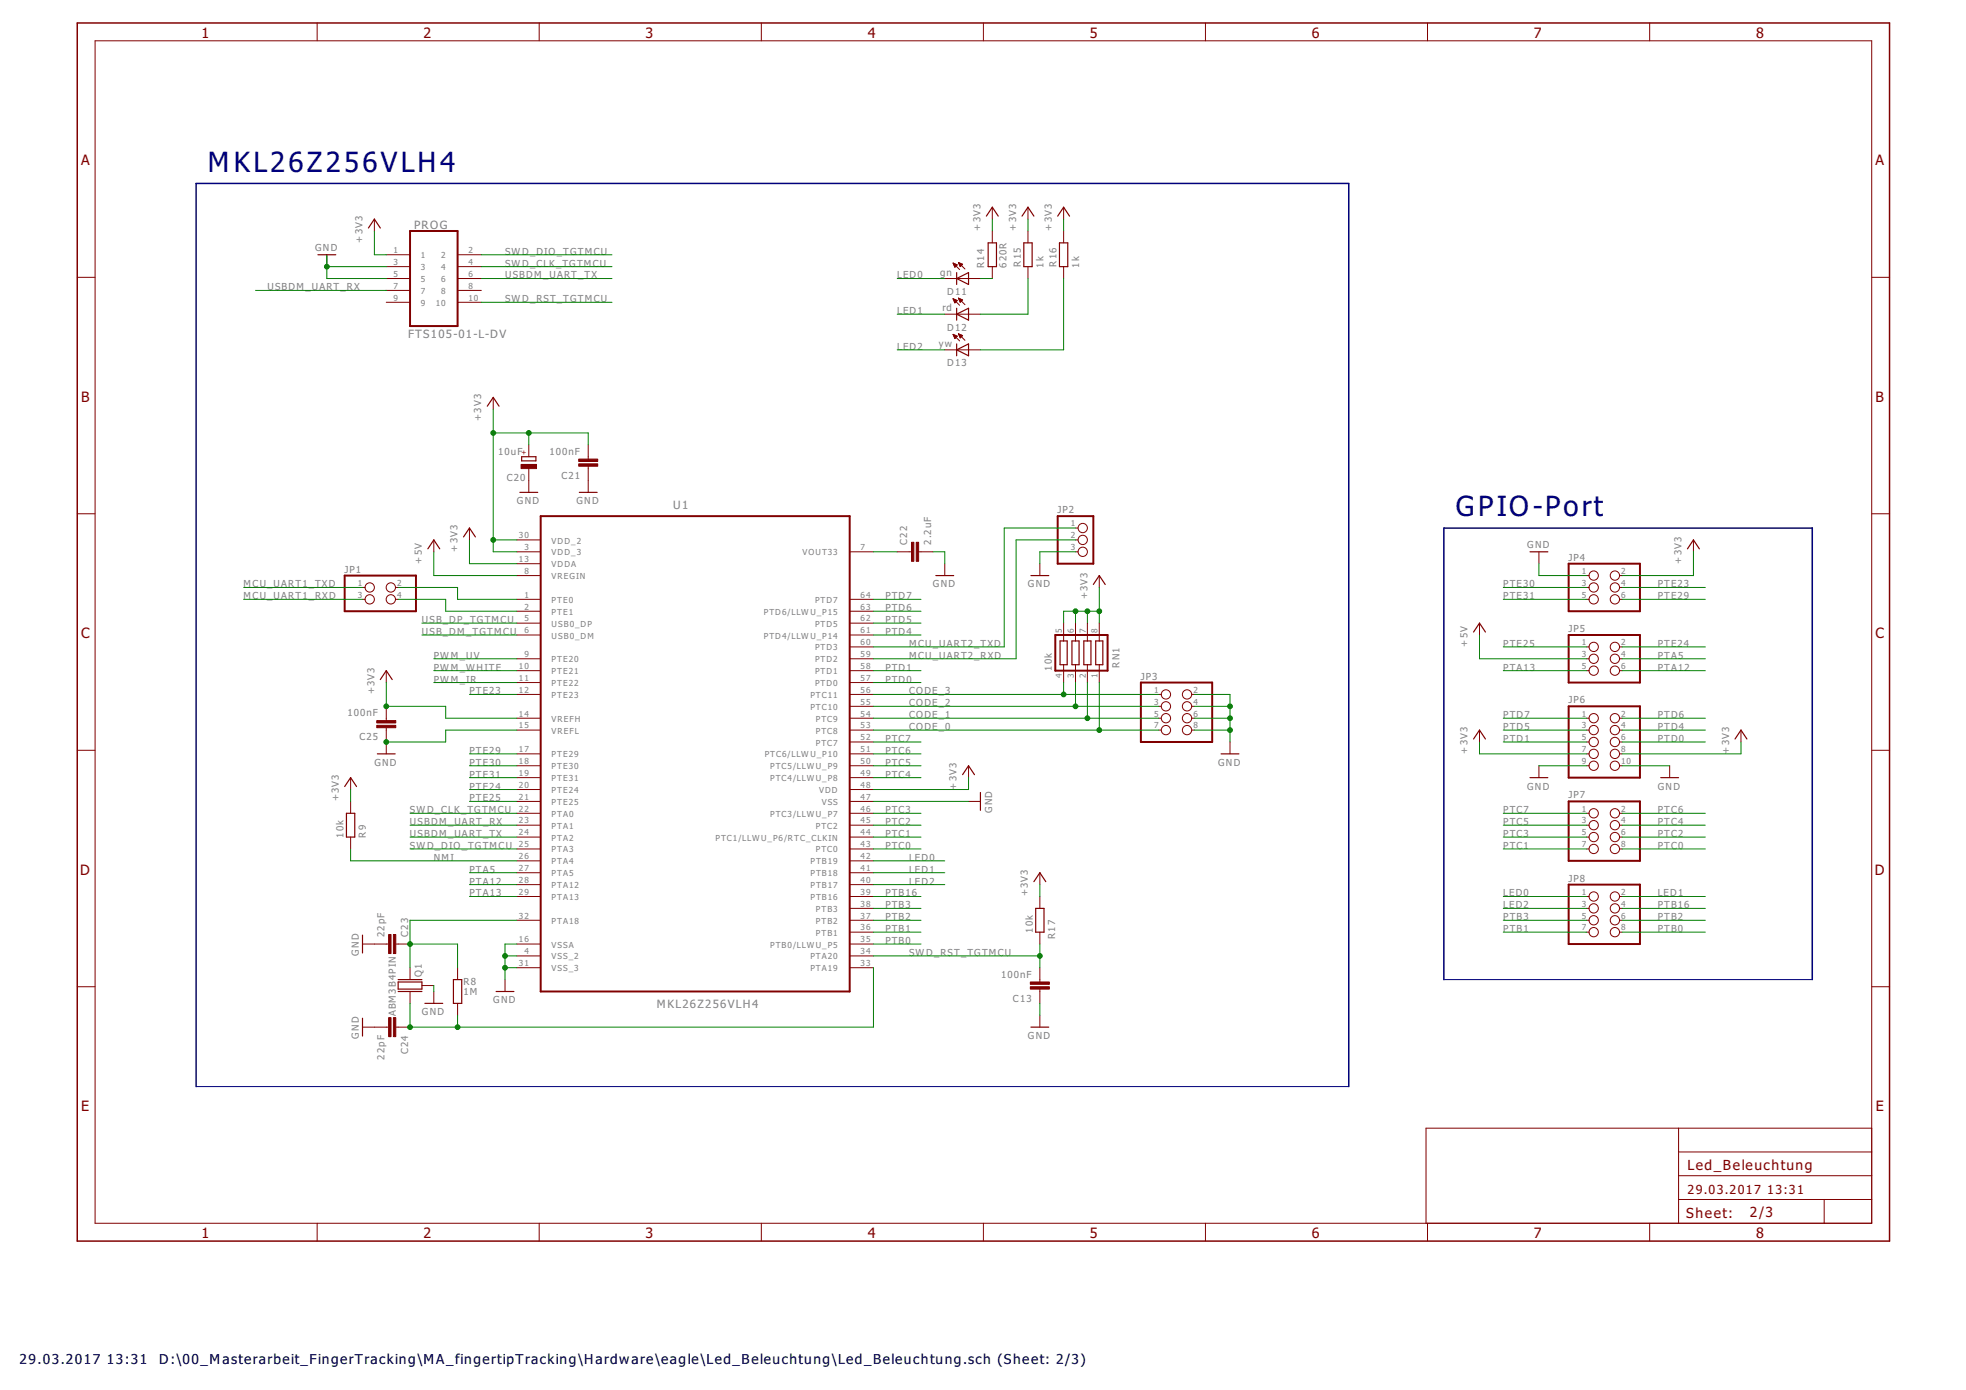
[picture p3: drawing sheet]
<svg xmlns="http://www.w3.org/2000/svg" width="420mm" height="297mm" viewBox="0 0 420 297" stroke-linecap="round" stroke-linejoin="round" font-family="sans-serif">
<path d="M87.6 49.4h10.2v20.3h-10.2zM115.5 110.3h66.1v101.6h-66.1zM226 110.3h7.7v10.2h-7.7zM73.7 123h15.2v7.6h-15.2zM225.5 135.7h11.2v7.6h-11.2zM335.2 120.5h15.3v10.1h-15.3zM335.2 135.7h15.3v10.2h-15.3zM243.8 145.9h15.3v12.7h-15.3zM335.2 150.9h15.3v15.3h-15.3zM335.2 171.3h15.3v12.7h-15.3zM335.2 189h15.3v12.7h-15.3z" fill="none" stroke="#800000" stroke-width=".42"/>
<g fill="none" stroke="#800000" stroke-width=".21">
<path d="M20.3 8.7h379.7v252.7h-379.7zM67.8 4.9v3.8M115.2 4.9v3.8M162.7 4.9v3.8M210.2 4.9v3.8M257.6 4.9v3.8M305.1 4.9v3.8M352.6 4.9v3.8M16.5 59.3h3.8M69.8 54.4v2.6M80 46.8v2.6M82.5 59.5h5.1"/>
<path d="M82.5 54.4h5.1M82.5 57h5.1M97.8 59.5h5.1M97.8 54.4h5.1M97.8 57h5.1M201.9 59.5h7.6M203.7 56.2l1.4 1.4M203.7 56.2l.9 .4-.5 .5zM203.7 56.3h.2M203.8 56.4h.4M203.8 56.5h.6M203.9 56.7h.6"/>
<path d="M203.9 56.8h.5M204 56.9h.3M204 57h.2M204.8 56.1l1.4 1.4M204.8 56.1l.9 .4-.5 .5zM204.9 56.2h.1M204.9 56.3h.4M205 56.4h.6M205 56.5h.7M205.1 56.7h.4M205.1 56.8h.3M205.2 56.9h.1"/>
<path d="M212.1 44.3v2.5M212.1 49.4v2.5M212.1 57v2.5M219.7 44.3v2.5M219.7 49.4v2.5M219.7 57v2.5M227.3 44.3v2.5M227.3 49.4v2.5M227.3 57v2.5M400 59.3h3.8M82.5 62.1h5.1M82.5 64.6h5.1"/>
<path d="M97.8 62.1h5.1M97.8 64.6h5.1M201.9 67.1h7.6M201.9 74.8h7.6M203.7 63.8l1.4 1.4M203.7 63.8l.9 .4-.5 .5zM203.7 71.5l1.4 1.4M203.7 71.5l.9 .3M203.7 71.5l.4 .8M203.7 63.9h.1M203.7 71.5h.1M203.8 71.6h.3"/>
<path d="M203.8 64h.3M203.8 64.1h.6M203.8 71.7h.5M203.9 71.9h.7M203.9 64.3h.6M203.9 64.4h.5M203.9 72h.5M204 64.5h.3M204 72.1h.3M204 72.2h.2M204 64.6h.2M204.1 72.3h.1"/>
<path d="M204.6 71.8l-.5 .5M204.8 63.7l1.4 1.4M204.8 63.7l.9 .4M204.8 63.7l.4 .9 .5-.5M204.8 71.3l1.4 1.4M204.8 71.3l.9 .4-.5 .5zM204.9 63.8h.1M204.9 71.4h.1M204.9 71.5h.3M204.9 63.9h.4M205 64h.5M205 71.6h.5"/>
<path d="M205 71.7h.7M205 64.1h.7M205.1 64.3h.4M205.1 71.9h.5M205.1 72h.3M205.1 64.4h.3M205.2 64.5h.1M205.2 72.1h.1M105.4 84.9v2.5M113 95.1v2.5M125.7 95.1v3M125.7 99.6v5.6"/>
<path d="M16.5 109.8h3.8M92.7 115.4v2.5M100.3 112.8v2.6M110.5 115.4h5M110.5 117.9h5M113 100.1v5.1M181.6 117.9h5.1M191.7 117.9h3.1M196.3 117.9h3.1M229.8 115.4h.6M229.8 117.9h.6M229.8 112.8h.6"/>
<path d="M328.9 117.9v2.6M361.9 115.4v2.5M400 109.8h3.8M77.5 128.1h.5M77.5 125.5h.5M84.5 128.1h.6M84.5 125.5h.6M110.5 135.7h5M110.5 133.2h5M110.5 130.6h5M110.5 128.1h5M110.5 120.5h5"/>
<path d="M110.5 123h5M181.6 138.2h5.1M181.6 135.7h5.1M181.6 133.2h5.1M181.6 130.6h5.1M181.6 128.1h5.1M201.9 120.5v2.5M222.2 120.5v2.5M227.3 133.2v3.8M229.8 133.2v3.8M232.4 133.2v3.8M234.9 123v2.5"/>
<path d="M234.9 133.2v3.8M316.2 133.2v2.5M339 138.2h.6M339 128.1h.6M339 123h.6M339 125.5h.6M346.1 138.2h.6M346.1 128.1h.6M346.1 123h.6M346.1 125.5h.6M82.5 143.3v2.6M82.5 150.9v3.1"/>
<path d="M82.5 155.5v5.6M110.5 156h5M110.5 153.5h5M110.5 148.4h5M110.5 145.9h5M110.5 143.3h5M110.5 140.8h5M181.6 158.6h5.1M181.6 156h5.1M181.6 153.5h5.1M181.6 150.9h5.1M181.6 148.4h5.1"/>
<path d="M181.6 145.9h5.1M181.6 143.3h5.1M181.6 140.8h5.1M227.3 142v3.9M229.8 142v3.9M232.4 142v3.9M234.9 142v3.9M247.6 156h.6M247.6 153.5h.6M247.6 150.9h.6M247.6 148.4h.6M254.7 156h.5"/>
<path d="M254.7 153.5h.5M254.7 150.9h.5M254.7 148.4h.5M262.9 158.6v2.5M316.2 156v2.6M339 158.6h.6M339 156h.6M339 153.5h.6M339 143.3h.6M339 140.8h.6M346.1 158.6h.6M346.1 156h.6"/>
<path d="M346.1 153.5h.6M346.1 143.3h.6M346.1 140.8h.6M372.1 156v2.6M16.5 160.3h3.8M74.9 166.2v2.5M74.9 171.3v2.5M74.9 178.9v2.5M110.5 173.8h5M110.5 176.3h5M110.5 178.9h5M110.5 166.2h5"/>
<path d="M110.5 163.6h5M110.5 161.1h5M110.5 168.7h5M110.5 171.3h5M181.6 173.8h5.1M181.6 176.3h5.1M181.6 178.9h5.1M181.6 166.2h5.1M181.6 163.6h5.1M181.6 161.1h5.1M181.6 168.7h5.1M181.6 171.3h5.1"/>
<path d="M207 171.3h2.5M207 163.6v2.6M328.9 163.6v2.6M339 173.8h.6M339 176.3h.6M339 178.9h.6M339 163.6h.6M339 161.1h.6M346.1 173.8h.6M346.1 176.3h.6M346.1 178.9h.6M346.1 163.6h.6"/>
<path d="M346.1 161.1h.6M356.8 163.6v2.6M400 160.3h3.8M110.5 181.4h5M110.5 184h5M110.5 186.5h5M110.5 189h5M110.5 191.6h5M110.5 196.7h5M181.6 181.4h5.1M181.6 184h5.1M181.6 186.5h5.1"/>
<path d="M181.6 189h5.1M181.6 191.6h5.1M181.6 196.7h5.1M181.6 199.2h5.1M181.6 194.1h5.1M222.2 186.5v2.5M222.2 191.6v2.5M222.2 199.2v2.5M339 181.4h.6M339 191.6h.6M339 196.7h.6M339 199.2h.6"/>
<path d="M339 194.1h.6M346.1 181.4h.6M346.1 191.6h.6M346.1 196.7h.6M346.1 199.2h.6M346.1 194.1h.6M16.5 210.9h3.8M77.5 201.7h5.6M77.5 219.5h5.6M84.6 201.7h3M84.6 219.5h3M87.6 206.8v2.5"/>
<path d="M87.6 211.9v2.5M90.2 210.6h2.5M92.7 211.9v2.5M97.8 206.8v2.5M97.8 214.4v2.6M107.9 209.3v2.6M110.5 206.8h5M110.5 204.3h5M110.5 201.7h5M181.6 206.8h5.1M181.6 204.3h5.1M181.6 201.7h5.1"/>
<path d="M222.2 206.8v3M222.2 211.4v3M222.2 217v2.5M400 210.9h3.8M358.7 256.3h41.3M358.7 241.1v20.3M358.7 251.2h41.3M358.7 246.2h41.3M389.8 256.3v5.1M400 241.1h-95.2v20.3M67.8 261.4v3.8M115.2 261.4v3.8"/>
<path d="M162.7 261.4v3.8M210.2 261.4v3.8M257.6 261.4v3.8M305.1 261.4v3.8M352.6 261.4v3.8"/>
<circle cx="231.4" cy="112.8" r=".99"/>
<circle cx="231.4" cy="117.9" r=".99"/>
<circle cx="231.4" cy="115.4" r=".99"/>
<circle cx="79" cy="128.1" r=".99"/>
<circle cx="79" cy="125.5" r=".99"/>
<circle cx="83.5" cy="128.1" r=".99"/>
<circle cx="83.5" cy="125.5" r=".99"/>
<circle cx="340.6" cy="125.5" r=".99"/>
<circle cx="340.6" cy="128.1" r=".99"/>
<circle cx="340.6" cy="138.2" r=".99"/>
<circle cx="340.6" cy="123" r=".99"/>
<circle cx="345.1" cy="128.1" r=".99"/>
<circle cx="345.1" cy="138.2" r=".99"/>
<circle cx="345.1" cy="125.5" r=".99"/>
<circle cx="345.1" cy="123" r=".99"/>
<circle cx="249.2" cy="150.9" r=".99"/>
<circle cx="249.2" cy="153.5" r=".99"/>
<circle cx="249.2" cy="148.4" r=".99"/>
<circle cx="249.2" cy="156" r=".99"/>
<circle cx="253.7" cy="156" r=".99"/>
<circle cx="253.7" cy="148.4" r=".99"/>
<circle cx="253.7" cy="153.5" r=".99"/>
<circle cx="253.7" cy="150.9" r=".99"/>
<circle cx="340.6" cy="153.5" r=".99"/>
<circle cx="340.6" cy="156" r=".99"/>
<circle cx="340.6" cy="143.3" r=".99"/>
<circle cx="340.6" cy="140.8" r=".99"/>
<circle cx="340.6" cy="158.6" r=".99"/>
<circle cx="345.1" cy="156" r=".99"/>
<circle cx="345.1" cy="153.5" r=".99"/>
<circle cx="345.1" cy="140.8" r=".99"/>
<circle cx="345.1" cy="143.3" r=".99"/>
<circle cx="345.1" cy="158.6" r=".99"/>
<circle cx="340.6" cy="161.1" r=".99"/>
<circle cx="340.6" cy="163.6" r=".99"/>
<circle cx="340.6" cy="173.8" r=".99"/>
<circle cx="340.6" cy="176.3" r=".99"/>
<circle cx="340.6" cy="178.9" r=".99"/>
<circle cx="345.1" cy="161.1" r=".99"/>
<circle cx="345.1" cy="163.6" r=".99"/>
<circle cx="345.1" cy="173.8" r=".99"/>
<circle cx="345.1" cy="176.3" r=".99"/>
<circle cx="345.1" cy="178.9" r=".99"/>
<circle cx="340.6" cy="196.7" r=".99"/>
<circle cx="340.6" cy="199.2" r=".99"/>
<circle cx="340.6" cy="181.4" r=".99"/>
<circle cx="340.6" cy="194.1" r=".99"/>
<circle cx="340.6" cy="191.6" r=".99"/>
<circle cx="345.1" cy="196.7" r=".99"/>
<circle cx="345.1" cy="199.2" r=".99"/>
<circle cx="345.1" cy="181.4" r=".99"/>
<circle cx="345.1" cy="191.6" r=".99"/>
<circle cx="345.1" cy="194.1" r=".99"/>
</g>
<g fill="none" stroke="#800000" stroke-width=".25">
<path d="M67.9 54.4h3.9M78.7 48.7l1.3-1.9 1.3 1.9M204.4 59.5l2.6-1.2v2.5zM204.4 58.3v2.5M210.8 46.2l1.3-1.9 1.2 1.9M211.2 51.9h1.8v5.1h-1.8zM218.4 46.2l1.3-1.9 1.3 1.9M218.8 51.9h1.8v5.1h-1.8zM226 46.2l1.3-1.9 1.3 1.9M226.4 51.9h1.8v5.1h-1.8zM204.4 65.9v2.5M204.4 73.5v2.5"/>
<path d="M204.4 67.1l2.6-1.2v2.5zM204.4 74.8l2.6-1.3v2.5zM104.1 86.8l1.3-1.9 1.3 1.9M111.5 97.6h3v.9h-3zM91.4 117.3l1.3-1.9 1.3 1.9M99.1 114.7l1.2-1.9 1.3 1.9M111.1 105.2h3.8M123.8 105.2h3.8M327 117.9h3.8M360.6 117.3l1.3-1.9 1.3 1.9M200 123h3.8M220.3 123h3.8"/>
<path d="M226.5 137h1.6v5h-1.6zM229.1 137h1.5v5h-1.5zM231.6 137h1.6v5h-1.6zM233.7 124.9l1.2-1.9 1.3 1.9M234.2 137h1.5v5h-1.5zM314.9 135.1l1.3-1.9 1.3 1.9M81.3 145.2l1.2-1.9 1.3 1.9M314.9 157.9l1.3-1.9 1.3 1.9M370.8 157.9l1.3-1.9 1.2 1.9M73.7 168.1l1.2-1.9 1.3 1.9M74 173.8h1.8v5.1h-1.8zM80.6 161.1h3.9"/>
<path d="M205.7 165.5l1.3-1.9 1.3 1.9M209.5 169.4v3.8M261 161.1h3.8M327 166.2h3.8M354.9 166.2h3.8M77.5 199.8v3.8M221 188.4l1.2-1.9 1.3 1.9M221.3 194.1h1.8v5.1h-1.8zM77.5 217.6v3.8M85.1 209.8h5.1v1.6h-5.1zM85.1 211.9h5.1M85.1 209.3h5.1"/>
<path d="M90.8 214.4h3.8M96.9 209.3h1.8v5.1h-1.8zM106 211.9h3.8M220.3 219.5h3.8"/>
</g>
<g fill="#800000" stroke="#800000" stroke-width=".21">
<path d="M83.1 199.7h.5v4.1h-.5z"/>
<path d="M84.1 199.7h.5v4.1h-.5z"/>
<path d="M83.1 217.5h.5v4h-.5z"/>
<path d="M84.1 217.5h.5v4h-.5z"/>
<path d="M195.8 115.9h.5v4.1h-.5z"/>
<path d="M194.8 115.9h.5v4.1h-.5z"/>
<path d="M111.4 99.3h3.3v.8h-3.3z"/>
<path d="M123.7 98.1h4v.5h-4z"/>
<path d="M123.7 99.1h4v.5h-4z"/>
<path d="M80.5 154h4.1v.5h-4.1z"/>
<path d="M80.5 155h4.1v.5h-4.1z"/>
<path d="M220.2 209.8h4.1v.6h-4.1z"/>
<path d="M220.2 210.9h4.1v.5h-4.1z"/>
</g>
<path d="M16.5 4.9h387.3v260.3h-387.3z" fill="none" stroke="#800000" stroke-width=".32"/>
<g fill="none" stroke="#008000" stroke-width=".21">
<path d="M69.8 57h12.7M69.8 54.4v5.1h12.7M80 49.4v5h2.5M102.9 57h27.9M102.9 59.5h27.9M102.9 54.4h27.9M191.7 59.5h10.2M209.5 59.5h2.6M212.1 46.8v2.6M219.7 59.5v7.6h-10.2M219.7 46.8v2.6M227.3 59.5v15.3h-17.8"/>
<path d="M227.3 46.8v2.6M54.6 62.1h27.9M102.9 64.6h27.9M191.7 67.1h10.2M191.7 74.8h10.2M105.4 87.4v30.5h5.1M105.4 92.5h20.3v2.6M113 92.5v2.6M92.7 117.9v5.1h17.8M100.3 115.4v5.1h10.2M105.4 115.4h5.1M186.7 117.9h5"/>
<path d="M199.4 117.9h2.5v2.6M229.8 117.9h-7.6v2.6M229.8 115.4h-12.7v25.4h-30.4M229.8 112.8h-15.2v25.4h-27.9M361.9 117.9v5.1h-15.2M52.1 128.1h25.4M52.1 125.5h25.4M85.1 128.1h10.1v2.5h15.3M85.1 125.5h12.7v2.6h12.7M90.2 135.7h20.3M90.2 133.2h20.3M186.7 135.7h10.1"/>
<path d="M186.7 133.2h10.1M186.7 128.1h10.1M186.7 130.6h10.1M229.8 130.6v2.6M232.4 130.6v2.6M234.9 130.6h-7.6v2.6M234.9 125.5v7.7M316.2 135.7v5.1h22.8M321.3 128.1h17.7M321.3 125.5h17.7M321.3 138.2h17.7M328.9 120.5v2.5h10.1"/>
<path d="M346.7 128.1h17.7M346.7 125.5h17.7M346.7 138.2h17.7M82.5 145.9v5h12.7v2.6h15.3M92.7 143.3h17.8M92.7 145.9h17.8M92.7 140.8h17.8M100.3 148.4h10.2M110.5 156h-15.3v2.6h-12.7M186.7 156h60.9M186.7 158.6h10.1M186.7 153.5h60.9"/>
<path d="M186.7 150.9h60.9M186.7 148.4h60.9M186.7 143.3h10.1M186.7 145.9h10.1M227.3 145.9v2.5M229.8 145.9v5M232.4 145.9v7.6M234.9 145.9v10.1M255.2 156h7.7M255.2 148.4h7.7v10.2M255.2 153.5h7.7M255.2 150.9h7.7"/>
<path d="M316.2 158.6v2.5h22.8M321.3 156h17.7M321.3 158.6h17.7M321.3 153.5h17.7M321.3 143.3h17.7M346.7 156h17.7M346.7 158.6h17.7M346.7 153.5h17.7M346.7 143.3h17.7M346.7 140.8h17.7M372.1 158.6v2.5h-25.4M74.9 168.7v2.6"/>
<path d="M87.6 178.9h22.9M87.6 176.3h22.9M87.6 173.8h22.9M100.3 171.3h10.2M100.3 163.6h10.2M100.3 161.1h10.2M100.3 166.2h10.2M100.3 168.7h10.2M186.7 171.3h20.3M186.7 163.6h10.1M186.7 178.9h10.1M186.7 176.3h10.1"/>
<path d="M186.7 173.8h10.1M186.7 161.1h10.1M186.7 166.2h10.1M207 166.2v2.5h-20.3M321.3 178.9h17.7M321.3 176.3h17.7M321.3 173.8h17.7M328.9 163.6h10.1M346.7 163.6h10.1M346.7 178.9h17.7M346.7 176.3h17.7M346.7 173.8h17.7"/>
<path d="M74.9 181.4v2.6h35.6M87.6 181.4h22.9M100.3 191.6h10.2M100.3 186.5h10.2M100.3 189h10.2M110.5 196.7h-22.9v10.1M186.7 196.7h10.1M186.7 181.4h10.1M186.7 184h15.2M186.7 191.6h10.1M186.7 186.5h15.2M186.7 189h15.2"/>
<path d="M186.7 194.1h10.1M186.7 199.2h10.1M222.2 189v2.6M321.3 196.7h17.7M321.3 181.4h17.7M321.3 191.6h17.7M321.3 194.1h17.7M321.3 199.2h17.7M346.7 196.7h17.7M346.7 181.4h17.7M346.7 191.6h17.7M346.7 194.1h17.7"/>
<path d="M346.7 199.2h17.7M87.6 201.7h10.2v5.1M92.7 210.6v1.3M97.8 217v2.5M107.9 204.3h2.6M107.9 206.8h2.6M110.5 201.7h-2.6v7.6M186.7 201.7h10.1M186.7 204.3h35.5M186.7 206.8v12.7h-99.1v-5.1M222.2 201.7v5.1M222.2 214.4v2.6"/>
</g>
<g fill="#008000" stroke="#008000" stroke-width=".21">
<circle cx="69.8" cy="57" r=".51"/>
<circle cx="107.9" cy="204.3" r=".51"/>
<circle cx="107.9" cy="206.8" r=".51"/>
<circle cx="82.5" cy="158.6" r=".51"/>
<circle cx="262.9" cy="156" r=".51"/>
<circle cx="262.9" cy="153.5" r=".51"/>
<circle cx="262.9" cy="150.9" r=".51"/>
<circle cx="87.6" cy="201.7" r=".51"/>
<circle cx="87.6" cy="219.5" r=".51"/>
<circle cx="97.8" cy="219.5" r=".51"/>
<circle cx="222.2" cy="204.3" r=".51"/>
<circle cx="234.9" cy="156" r=".51"/>
<circle cx="232.4" cy="153.5" r=".51"/>
<circle cx="229.8" cy="150.9" r=".51"/>
<circle cx="227.3" cy="148.4" r=".51"/>
<circle cx="105.4" cy="115.4" r=".51"/>
<circle cx="105.4" cy="92.5" r=".51"/>
<circle cx="113" cy="92.5" r=".51"/>
<circle cx="82.5" cy="150.9" r=".51"/>
<circle cx="229.8" cy="130.6" r=".51"/>
<circle cx="232.4" cy="130.6" r=".51"/>
<circle cx="234.9" cy="130.6" r=".51"/>
</g>
<path d="M308.6 209.3v-96.5h78.7v96.5M41.9 232.2v-193h246.3v193" fill="none" stroke="#000080" stroke-width=".32"/>
<path d="M308.6 209.3h78.7M41.9 232.2h246.3" fill="none" stroke="#000080" stroke-width=".21"/>
<g font-size="7.2" fill="#000080">
<text x="44.4" y="36.7">MKL26Z256VLH4</text>
<text x="311.1" y="110.3">GPIO-Port</text>
</g>
<g font-size="3.7" fill="#800000">
<text x="43.1" y="8.1">1</text>
<text x="90.5" y="8.1">2</text>
<text x="138" y="8.1">3</text>
<text x="185.4" y="8.1">4</text>
<text x="232.9" y="8.1">5</text>
<text x="280.4" y="8.1">6</text>
<text x="327.8" y="8.1">7</text>
<text x="375.3" y="8.1">8</text>
<text x="17.3" y="35.3">A</text>
<text x="400.8" y="35.3">A</text>
<text x="17.3" y="85.8">B</text>
<text x="400.8" y="85.8">B</text>
<text x="17.3" y="136.4">C</text>
<text x="400.8" y="136.4">C</text>
<text x="17.2" y="186.9">D</text>
<text x="400.7" y="186.9">D</text>
<text x="17.4" y="237.4">E</text>
<text x="400.9" y="237.4">E</text>
<text x="43.1" y="264.6">1</text>
<text x="90.5" y="264.6">2</text>
<text x="138" y="264.6">3</text>
<text x="185.4" y="264.6">4</text>
<text x="232.9" y="264.6">5</text>
<text x="280.4" y="264.6">6</text>
<text x="327.8" y="264.6">7</text>
<text x="375.3" y="264.6">8</text>
</g>
<g font-size="3.6" fill="#800000">
<text x="360.6" y="250">Led_Beleuchtung</text>
<text x="360.4" y="260.3">Sheet:</text>
<text x="374" y="260.1">2/3</text>
</g>
<g font-size="3.5">
<text x="4.2" y="291.4">29.03.2017</text>
<text x="22.9" y="291.4">13:31</text>
<text x="34" y="291.4">D:\00_Masterarbeit_FingerTracking\MA_fingertipTracking\Hardware\eagle\Led_Beleuchtung\Led_Beleuchtung.sch (Sheet: 2/3)</text>
</g>
<g font-size="3.2" fill="#800000">
<text x="360.6" y="255.1">29.03.2017</text>
<text x="377.7" y="255.1">13:31</text>
</g>
<g font-size="2.9" fill="#808080">
<text x="88.5" y="48.9">PROG</text>
<text x="87.2" y="72.2">FTS105-01-L-DV</text>
<text x="143.9" y="108.8">U1</text>
<text x="140.4" y="215.5">MKL26Z256VLH4</text>
</g>
<g font-size="2.5" fill="#808080">
<text x="67.3" y="53.7">GND</text>
<text x="77.5" y="51.9" transform="rotate(-90 77.5 51.9)">+3V3</text>
<text x="209.5" y="49.4" transform="rotate(-90 209.5 49.4)">+3V3</text>
<text x="217.1" y="49.4" transform="rotate(-90 217.1 49.4)">+3V3</text>
<text x="224.8" y="49.4" transform="rotate(-90 224.8 49.4)">+3V3</text>
<text x="107.9" y="59.5">USBDM_UART_TX</text>
<text x="107.9" y="54.4">SWD_DIO_TGTMCU</text>
<text x="107.9" y="57">SWD_CLK_TGTMCU</text>
<text x="191.7" y="59.5">LED0</text>
<text x="200.9" y="58.9">gn</text>
<text x="210.3" y="57.2" transform="rotate(-90 210.3 57.2)">R14</text>
<text x="215.1" y="57.2" transform="rotate(-90 215.1 57.2)">620R</text>
<text x="218.2" y="57" transform="rotate(-90 218.2 57)">R15</text>
<text x="223" y="57.2" transform="rotate(-90 223 57.2)">1k</text>
<text x="225.8" y="57" transform="rotate(-90 225.8 57)">R16</text>
<text x="230.6" y="57.2" transform="rotate(-90 230.6 57.2)">1k</text>
<text x="57.1" y="62.1">USBDM_UART_RX</text>
<text x="107.9" y="64.6">SWD_RST_TGTMCU</text>
<text x="202.4" y="63.1">D11</text>
<text x="191.7" y="67.1">LED1</text>
<text x="201.4" y="66.5">rd</text>
<text x="202.4" y="70.7">D12</text>
<text x="191.7" y="74.8">LED2</text>
<text x="200.6" y="74.1">yw</text>
<text x="202.4" y="78.3">D13</text>
<text x="102.9" y="90" transform="rotate(-90 102.9 90)">+3V3</text>
<text x="106.5" y="97.3">10uF</text>
<text x="117.4" y="97.2">100nF</text>
<text x="108.3" y="102.7">C20</text>
<text x="110.5" y="107.8">GND</text>
<text x="120" y="102.3">C21</text>
<text x="123.2" y="107.8">GND</text>
<text x="226" y="109.7">JP2</text>
<text x="97.8" y="117.9" transform="rotate(-90 97.8 117.9)">+3V3</text>
<text x="193.9" y="116.4" transform="rotate(-90 193.9 116.4)">C22</text>
<text x="199" y="116.4" transform="rotate(-90 199 116.4)">2.2uF</text>
<text x="326.4" y="117.2">GND</text>
<text x="335.2" y="119.8">JP4</text>
<text x="52.1" y="125.5">MCU_UART1_TXD</text>
<text x="73.7" y="122.4">JP1</text>
<text x="90.2" y="120.5" transform="rotate(-90 90.2 120.5)">+5V</text>
<text x="199.4" y="125.5">GND</text>
<text x="219.7" y="125.5">GND</text>
<text x="321.3" y="125.5">PTE30</text>
<text x="354.3" y="125.5">PTE23</text>
<text x="359.4" y="120.5" transform="rotate(-90 359.4 120.5)">+3V3</text>
<text x="52.1" y="128.1">MCU_UART1_RXD</text>
<text x="189.2" y="128.1">PTD7</text>
<text x="189.2" y="130.6">PTD6</text>
<text x="232.4" y="128.1" transform="rotate(-90 232.4 128.1)">+3V3</text>
<text x="321.3" y="128.1">PTE31</text>
<text x="354.3" y="128.1">PTE29</text>
<text x="90.2" y="135.7">USB_DM_TGTMCU</text>
<text x="90.2" y="133.2">USB_DP_TGTMCU</text>
<text x="189.2" y="133.2">PTD5</text>
<text x="189.2" y="135.7">PTD4</text>
<text x="335.2" y="135.1">JP5</text>
<text x="92.7" y="140.8">PWM_UV</text>
<text x="92.7" y="143.3">PWM_WHITE</text>
<text x="189.2" y="143.3">PTD1</text>
<text x="194.3" y="140.8">MCU_UART2_RXD</text>
<text x="194.3" y="138.2">MCU_UART2_TXD</text>
<text x="224.8" y="143.3" transform="rotate(-90 224.8 143.3)">10k</text>
<text x="239.2" y="142.7" transform="rotate(-90 239.2 142.7)">RN1</text>
<text x="313.7" y="138.2" transform="rotate(-90 313.7 138.2)">+5V</text>
<text x="321.3" y="143.3">PTA13</text>
<text x="321.3" y="138.2">PTE25</text>
<text x="354.3" y="143.3">PTA12</text>
<text x="354.3" y="138.2">PTE24</text>
<text x="354.3" y="140.8">PTA5</text>
<text x="80" y="148.4" transform="rotate(-90 80 148.4)">+3V3</text>
<text x="92.7" y="145.9">PWM_IR</text>
<text x="100.3" y="148.4">PTE23</text>
<text x="189.2" y="145.9">PTD0</text>
<text x="194.3" y="148.4">CODE_3</text>
<text x="243.8" y="145.2">JP3</text>
<text x="74.2" y="153.1">100nF</text>
<text x="194.3" y="153.5">CODE_1</text>
<text x="194.3" y="150.9">CODE_2</text>
<text x="321.3" y="153.5">PTD7</text>
<text x="335.2" y="150.3">JP6</text>
<text x="354.3" y="153.5">PTD6</text>
<text x="76.8" y="158.2">C25</text>
<text x="100.3" y="161.1">PTE29</text>
<text x="189.2" y="161.1">PTC6</text>
<text x="189.2" y="158.6">PTC7</text>
<text x="194.3" y="156">CODE_0</text>
<text x="313.7" y="161.1" transform="rotate(-90 313.7 161.1)">+3V3</text>
<text x="321.3" y="158.6">PTD1</text>
<text x="321.3" y="156">PTD5</text>
<text x="354.3" y="158.6">PTD0</text>
<text x="354.3" y="156">PTD4</text>
<text x="369.5" y="161.1" transform="rotate(-90 369.5 161.1)">+3V3</text>
<text x="80" y="163.6">GND</text>
<text x="100.3" y="163.6">PTE30</text>
<text x="100.3" y="166.2">PTE31</text>
<text x="189.2" y="166.2">PTC4</text>
<text x="189.2" y="163.6">PTC5</text>
<text x="260.3" y="163.6">GND</text>
<text x="72.4" y="171.3" transform="rotate(-90 72.4 171.3)">+3V3</text>
<text x="87.6" y="173.8">SWD_CLK_TGTMCU</text>
<text x="100.3" y="168.7">PTE24</text>
<text x="100.3" y="171.3">PTE25</text>
<text x="189.2" y="173.8">PTC3</text>
<text x="204.4" y="168.7" transform="rotate(-90 204.4 168.7)">+3V3</text>
<text x="212.1" y="173.8" transform="rotate(-90 212.1 173.8)">GND</text>
<text x="321.3" y="173.8">PTC7</text>
<text x="326.4" y="168.7">GND</text>
<text x="335.2" y="170.6">JP7</text>
<text x="354.3" y="168.7">GND</text>
<text x="354.3" y="173.8">PTC6</text>
<text x="73.4" y="179" transform="rotate(-90 73.4 179)">10k</text>
<text x="78.2" y="179" transform="rotate(-90 78.2 179)">R9</text>
<text x="87.6" y="178.9">USBDM_UART_TX</text>
<text x="87.6" y="176.3">USBDM_UART_RX</text>
<text x="189.2" y="176.3">PTC2</text>
<text x="189.2" y="178.9">PTC1</text>
<text x="321.3" y="176.3">PTC5</text>
<text x="321.3" y="178.9">PTC3</text>
<text x="354.3" y="176.3">PTC4</text>
<text x="354.3" y="178.9">PTC2</text>
<text x="87.6" y="181.4">SWD_DIO_TGTMCU</text>
<text x="92.7" y="184">NMI</text>
<text x="189.2" y="181.4">PTC0</text>
<text x="194.3" y="184">LED0</text>
<text x="321.3" y="181.4">PTC1</text>
<text x="354.3" y="181.4">PTC0</text>
<text x="100.3" y="189">PTA12</text>
<text x="100.3" y="191.6">PTA13</text>
<text x="100.3" y="186.5">PTA5</text>
<text x="189.2" y="191.6">PTB16</text>
<text x="194.3" y="186.5">LED1</text>
<text x="194.3" y="189">LED2</text>
<text x="219.7" y="191.6" transform="rotate(-90 219.7 191.6)">+3V3</text>
<text x="321.3" y="191.6">LED0</text>
<text x="335.2" y="188.4">JP8</text>
<text x="354.3" y="191.6">LED1</text>
<text x="189.2" y="196.7">PTB2</text>
<text x="189.2" y="194.1">PTB3</text>
<text x="321.3" y="194.1">LED2</text>
<text x="321.3" y="196.7">PTB3</text>
<text x="354.3" y="196.7">PTB2</text>
<text x="354.3" y="194.1">PTB16</text>
<text x="82.2" y="200.2" transform="rotate(-90 82.2 200.2)">22pF</text>
<text x="87.2" y="200.2" transform="rotate(-90 87.2 200.2)">C23</text>
<text x="189.2" y="201.7">PTB0</text>
<text x="189.2" y="199.2">PTB1</text>
<text x="220.7" y="199.3" transform="rotate(-90 220.7 199.3)">10k</text>
<text x="225.5" y="200.7" transform="rotate(-90 225.5 200.7)">R17</text>
<text x="321.3" y="199.2">PTB1</text>
<text x="354.3" y="199.2">PTB0</text>
<text x="76.7" y="204.2" transform="rotate(-90 76.7 204.2)">GND</text>
<text x="90.2" y="208.8" transform="rotate(-90 90.2 208.8)">Q1</text>
<text x="194.3" y="204.3">SWD_RST_TGTMCU</text>
<text x="213.9" y="209">100nF</text>
<text x="99.1" y="212.6">1M</text>
<text x="99.1" y="210.4">R8</text>
<text x="105.4" y="214.4">GND</text>
<text x="216.5" y="214">C13</text>
<text x="84.6" y="217.2" transform="rotate(-90 84.6 217.2)">ABM3B4PIN</text>
<text x="90.2" y="217">GND</text>
<text x="76.7" y="222" transform="rotate(-90 76.7 222)">GND</text>
<text x="82.2" y="226.4" transform="rotate(-90 82.2 226.4)">22pF</text>
<text x="87.2" y="225.2" transform="rotate(-90 87.2 225.2)">C24</text>
<text x="219.7" y="222">GND</text>
</g>
<g font-size="2.1" fill="#808080">
<text x="84.1" y="54.1">1</text>
<text x="84.1" y="56.6">3</text>
<text x="84.1" y="59.2">5</text>
<text x="90" y="55.2">1</text>
<text x="90" y="57.7">3</text>
<text x="94.3" y="55.2">2</text>
<text x="94.3" y="57.7">4</text>
<text x="100.1" y="54.1">2</text>
<text x="100.1" y="56.6">4</text>
<text x="100.1" y="59.2">6</text>
<text x="84.1" y="61.7">7</text>
<text x="84.1" y="64.2">9</text>
<text x="90" y="60.3">5</text>
<text x="90" y="62.8">7</text>
<text x="90" y="65.4">9</text>
<text x="93.1" y="65.4">10</text>
<text x="94.3" y="60.3">6</text>
<text x="94.3" y="62.8">8</text>
<text x="100.1" y="61.7">8</text>
<text x="100.1" y="64.2">10</text>
<text x="228.9" y="112.5">1</text>
<text x="110.9" y="115">30</text>
<text x="112.1" y="117.6">3</text>
<text x="117.9" y="116.1">VDD_2</text>
<text x="117.9" y="118.7">VDD_3</text>
<text x="171.5" y="118.7">VOUT33</text>
<text x="183.9" y="117.6">7</text>
<text x="228.9" y="115">2</text>
<text x="228.9" y="117.6">3</text>
<text x="76.5" y="125.2">1</text>
<text x="84.9" y="125.2">2</text>
<text x="110.9" y="120.1">13</text>
<text x="112.1" y="122.6">8</text>
<text x="117.9" y="121.2">VDDA</text>
<text x="117.9" y="123.8">VREGIN</text>
<text x="338.1" y="122.6">1</text>
<text x="338.1" y="125.2">3</text>
<text x="346.5" y="122.6">2</text>
<text x="346.5" y="125.2">4</text>
<text x="76.5" y="127.7">3</text>
<text x="84.9" y="127.7">4</text>
<text x="112.1" y="127.7">1</text>
<text x="112.1" y="130.3">2</text>
<text x="117.9" y="128.8">PTE0</text>
<text x="117.9" y="131.4">PTE1</text>
<text x="163.3" y="131.4">PTD6/LLWU_P15</text>
<text x="174.2" y="128.8">PTD7</text>
<text x="183.9" y="130.3">63</text>
<text x="183.9" y="127.7">64</text>
<text x="338.1" y="127.7">5</text>
<text x="346.5" y="127.7">6</text>
<text x="112.1" y="135.3">6</text>
<text x="112.1" y="132.8">5</text>
<text x="117.9" y="136.5">USB0_DM</text>
<text x="117.9" y="133.9">USB0_DP</text>
<text x="163.3" y="136.5">PTD4/LLWU_P14</text>
<text x="174.2" y="133.9">PTD5</text>
<text x="183.9" y="137.9">60</text>
<text x="183.9" y="135.3">61</text>
<text x="183.9" y="132.8">62</text>
<text x="226.9" y="135.3" transform="rotate(-90 226.9 135.3)">5</text>
<text x="229.5" y="135.3" transform="rotate(-90 229.5 135.3)">6</text>
<text x="232" y="135.3" transform="rotate(-90 232 135.3)">7</text>
<text x="234.6" y="135.3" transform="rotate(-90 234.6 135.3)">8</text>
<text x="338.1" y="137.9">1</text>
<text x="346.5" y="137.9">2</text>
<text x="110.9" y="143">10</text>
<text x="112.1" y="140.4">9</text>
<text x="117.9" y="141.5">PTE20</text>
<text x="174.2" y="141.5">PTD2</text>
<text x="174.2" y="139">PTD3</text>
<text x="183.9" y="143">58</text>
<text x="183.9" y="140.4">59</text>
<text x="338.1" y="140.4">3</text>
<text x="338.1" y="143">5</text>
<text x="346.5" y="140.4">4</text>
<text x="346.5" y="143">6</text>
<text x="110.9" y="145.5">11</text>
<text x="110.9" y="148">12</text>
<text x="117.9" y="144.1">PTE21</text>
<text x="117.9" y="146.6">PTE22</text>
<text x="117.9" y="149.2">PTE23</text>
<text x="173.2" y="149.2">PTC11</text>
<text x="174.2" y="146.6">PTD0</text>
<text x="174.2" y="144.1">PTD1</text>
<text x="183.9" y="148">56</text>
<text x="183.9" y="145.5">57</text>
<text x="226.9" y="144.8" transform="rotate(-90 226.9 144.8)">4</text>
<text x="229.5" y="144.8" transform="rotate(-90 229.5 144.8)">3</text>
<text x="232" y="144.8" transform="rotate(-90 232 144.8)">2</text>
<text x="234.6" y="144.8" transform="rotate(-90 234.6 144.8)">1</text>
<text x="246.7" y="148">1</text>
<text x="255" y="148">2</text>
<text x="110.9" y="153.1">14</text>
<text x="110.9" y="155.7">15</text>
<text x="117.9" y="154.2">VREFH</text>
<text x="173.2" y="151.7">PTC10</text>
<text x="174.4" y="154.2">PTC9</text>
<text x="183.9" y="155.7">53</text>
<text x="183.9" y="153.1">54</text>
<text x="183.9" y="150.6">55</text>
<text x="246.7" y="150.6">3</text>
<text x="246.7" y="153.1">5</text>
<text x="246.7" y="155.7">7</text>
<text x="255" y="150.6">4</text>
<text x="255" y="153.1">6</text>
<text x="255" y="155.7">8</text>
<text x="338.1" y="153.1">1</text>
<text x="338.1" y="155.7">3</text>
<text x="346.5" y="153.1">2</text>
<text x="346.5" y="155.7">4</text>
<text x="110.9" y="160.7">17</text>
<text x="117.9" y="161.9">PTE29</text>
<text x="117.9" y="156.8">VREFL</text>
<text x="163.4" y="161.9">PTC6/LLWU_P10</text>
<text x="174.4" y="159.3">PTC7</text>
<text x="174.4" y="156.8">PTC8</text>
<text x="183.9" y="160.7">51</text>
<text x="183.9" y="158.2">52</text>
<text x="338.1" y="158.2">5</text>
<text x="338.1" y="160.7">7</text>
<text x="346.5" y="158.2">6</text>
<text x="346.5" y="160.7">8</text>
<text x="110.9" y="163.3">18</text>
<text x="110.9" y="165.8">19</text>
<text x="117.9" y="164.4">PTE30</text>
<text x="117.9" y="166.9">PTE31</text>
<text x="164.6" y="166.9">PTC4/LLWU_P8</text>
<text x="164.6" y="164.4">PTC5/LLWU_P9</text>
<text x="183.9" y="165.8">49</text>
<text x="183.9" y="163.3">50</text>
<text x="338.1" y="163.3">9</text>
<text x="346.5" y="163.3">10</text>
<text x="110.9" y="173.4">22</text>
<text x="110.9" y="168.4">20</text>
<text x="110.9" y="170.9">21</text>
<text x="117.9" y="169.5">PTE24</text>
<text x="117.9" y="172">PTE25</text>
<text x="175.1" y="169.5">VDD</text>
<text x="175.6" y="172">VSS</text>
<text x="183.9" y="173.4">46</text>
<text x="183.9" y="168.4">48</text>
<text x="183.9" y="170.9">47</text>
<text x="338.1" y="173.4">1</text>
<text x="346.5" y="173.4">2</text>
<text x="110.9" y="176">23</text>
<text x="110.9" y="178.5">24</text>
<text x="117.9" y="174.6">PTA0</text>
<text x="117.9" y="177.1">PTA1</text>
<text x="117.9" y="179.6">PTA2</text>
<text x="152.9" y="179.6">PTC1/LLWU_P6/RTC_CLKIN</text>
<text x="164.6" y="174.6">PTC3/LLWU_P7</text>
<text x="174.4" y="177.1">PTC2</text>
<text x="183.9" y="178.5">44</text>
<text x="183.9" y="176">45</text>
<text x="338.1" y="176">3</text>
<text x="338.1" y="178.5">5</text>
<text x="346.5" y="176">4</text>
<text x="346.5" y="178.5">6</text>
<text x="110.9" y="181.1">25</text>
<text x="110.9" y="183.6">26</text>
<text x="117.9" y="182.2">PTA3</text>
<text x="117.9" y="184.7">PTA4</text>
<text x="173.2" y="184.7">PTB19</text>
<text x="174.4" y="182.2">PTC0</text>
<text x="183.9" y="183.6">42</text>
<text x="183.9" y="181.1">43</text>
<text x="338.1" y="181.1">7</text>
<text x="346.5" y="181.1">8</text>
<text x="110.9" y="186.1">27</text>
<text x="110.9" y="188.7">28</text>
<text x="110.9" y="191.2">29</text>
<text x="117.9" y="187.3">PTA5</text>
<text x="117.9" y="189.8">PTA12</text>
<text x="173.2" y="189.8">PTB17</text>
<text x="173.2" y="187.3">PTB18</text>
<text x="183.9" y="191.2">39</text>
<text x="183.9" y="188.7">40</text>
<text x="183.9" y="186.1">41</text>
<text x="338.1" y="191.2">1</text>
<text x="346.5" y="191.2">2</text>
<text x="110.9" y="196.3">32</text>
<text x="117.9" y="192.3">PTA13</text>
<text x="117.9" y="197.4">PTA18</text>
<text x="173.2" y="192.3">PTB16</text>
<text x="174.4" y="197.4">PTB2</text>
<text x="174.4" y="194.9">PTB3</text>
<text x="183.9" y="196.3">37</text>
<text x="183.9" y="193.8">38</text>
<text x="338.1" y="193.8">3</text>
<text x="338.1" y="196.3">5</text>
<text x="346.5" y="193.8">4</text>
<text x="346.5" y="196.3">6</text>
<text x="110.9" y="201.4">16</text>
<text x="112.1" y="203.9">4</text>
<text x="117.9" y="202.5">VSSA</text>
<text x="164.6" y="202.5">PTB0/LLWU_P5</text>
<text x="174.4" y="200">PTB1</text>
<text x="183.9" y="203.9">34</text>
<text x="183.9" y="201.4">35</text>
<text x="183.9" y="198.8">36</text>
<text x="338.1" y="198.8">7</text>
<text x="346.5" y="198.8">8</text>
<text x="110.9" y="206.5">31</text>
<text x="117.9" y="205">VSS_2</text>
<text x="117.9" y="207.6">VSS_3</text>
<text x="173.2" y="207.6">PTA19</text>
<text x="173.2" y="205">PTA20</text>
<text x="183.9" y="206.5">33</text>
</g>
<text font-size="1.8" fill="#800000" x="112.4" y="97.2" transform="rotate(-90 112.4 97.2)">+</text>
</svg>
